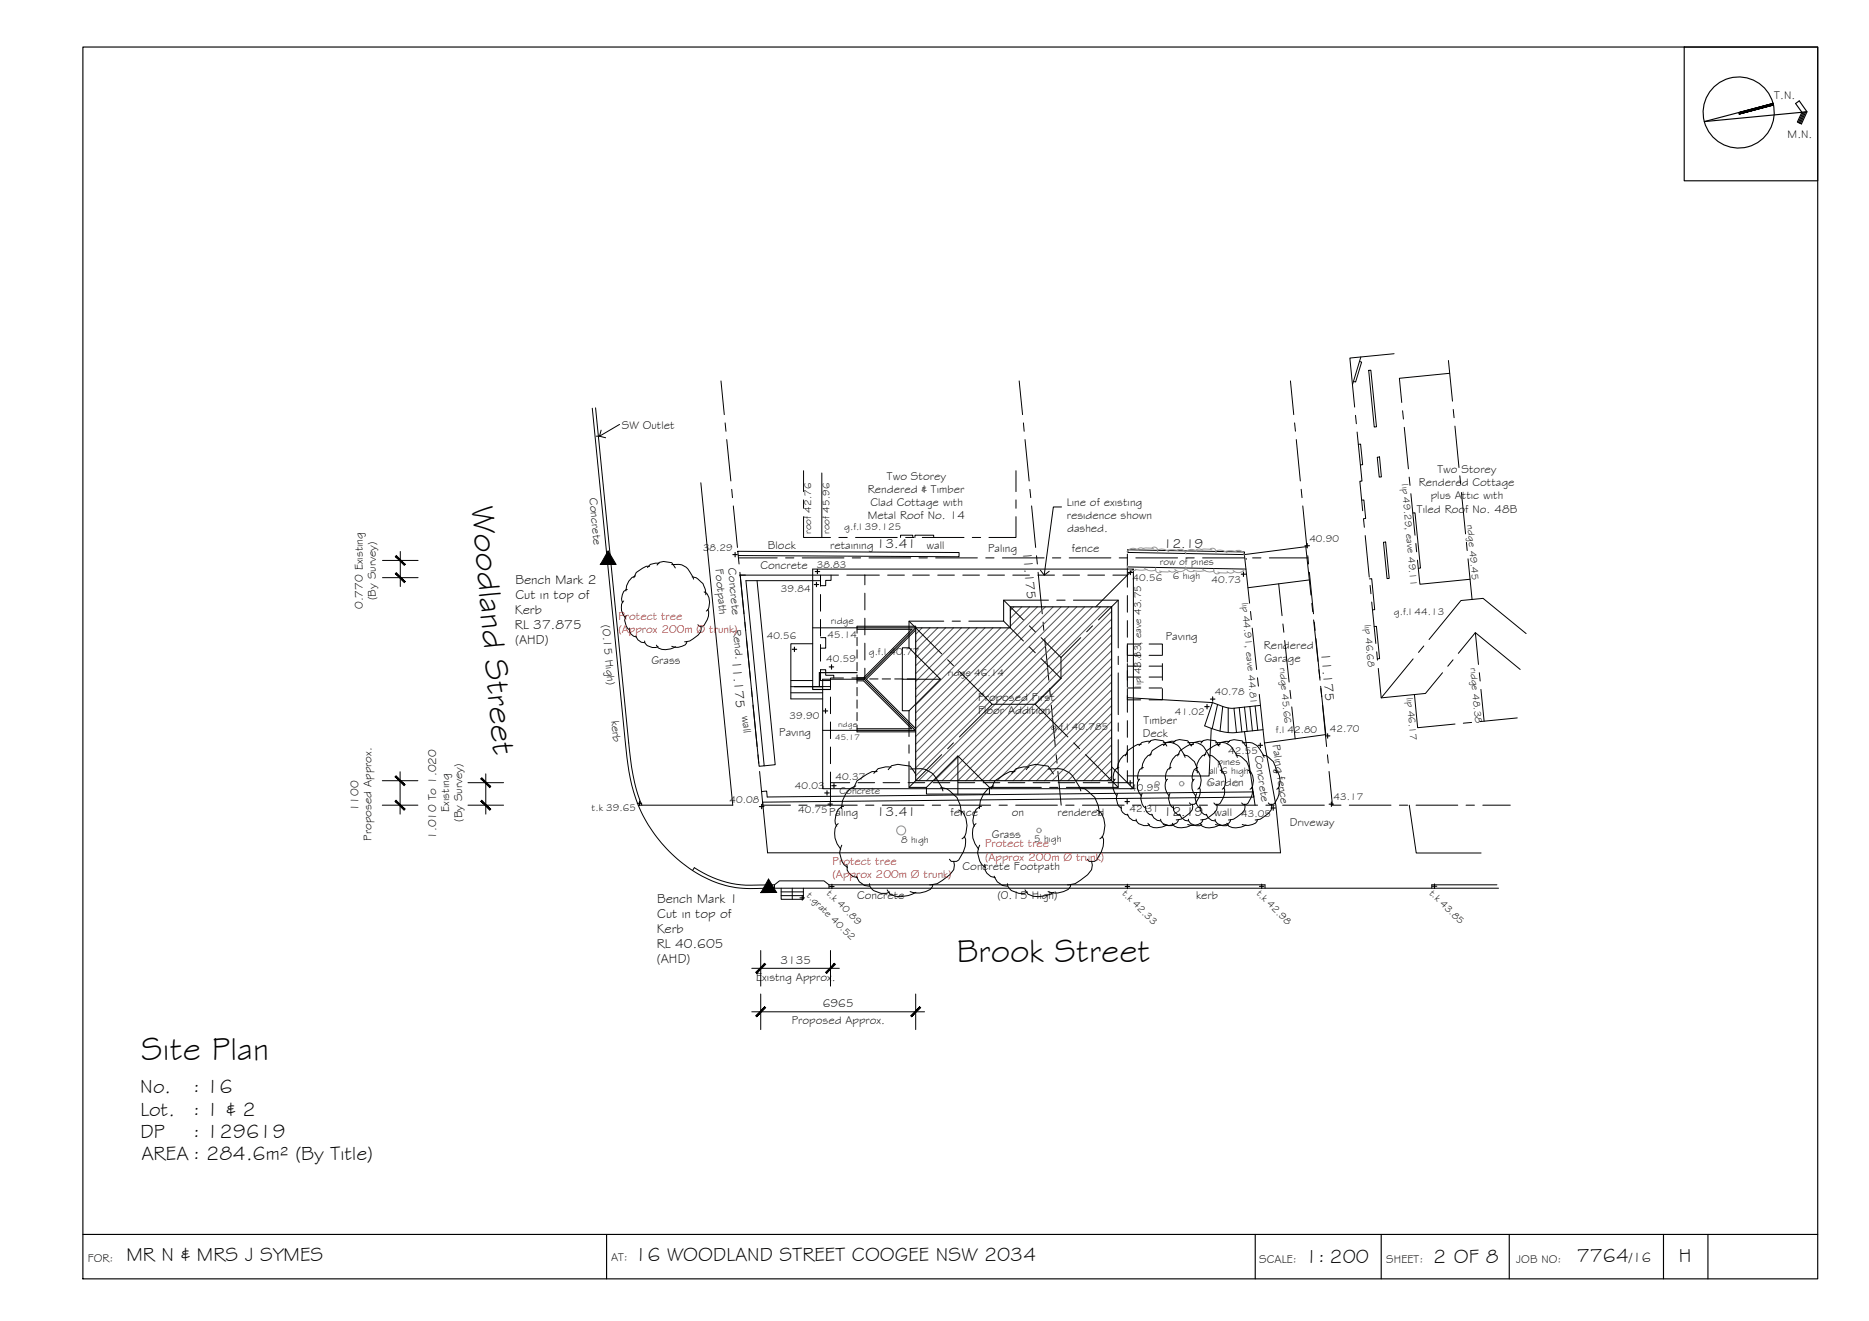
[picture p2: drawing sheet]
<svg xmlns="http://www.w3.org/2000/svg" width="420mm" height="297mm" viewBox="0 0 420 297" stroke-linecap="round" stroke-linejoin="round" font-family="sans-serif">
<!-- layer: BOUNDARY -->
<g fill="none" stroke="#000" stroke-width=".22">
<path d="M162.1 85.7l.7 7.5M163 95.1l.2 1.9M163.4 98.8l.9 9.4M229.1 85.7l.8 7.5M230.1 95.1l.1 1.9M230.4 98.8l1 9.4M290.1 85.7l.7 7.5M291 95.1l.2 1.9M291.4 98.8l.9 9.4M164.5 110l.2 1.9M164.9 113.8l.9 9.3M231.5 110l.2 1.9"/>
<path d="M231.9 113.8l.9 9.3M292.5 110l.2 1.9M292.9 113.8l.9 9.3M166 125l.1 1.8M166 125.4h8.7M166.3 128.7l.9 9.3M167.4 139.9l.2 1.8M176.6 125.4h1.9M180.3 125.4h9.4M191.6 125.4h1.9M195.4 125.4h9.3M206.6 125.4h1.9"/>
<path d="M210.3 125.4h9.4M221.6 125.4h1.9M225.3 125.4h9.4M233 125l.2 1.8M233.4 128.7l.9 9.3M234.5 139.9l.2 1.8M236.6 125.4h1.9M240.4 125.4h9.3M251.6 125.4h1.9M255.3 125.4h9.4M266.6 125.4h1.9M270.3 125.4h9.4"/>
<path d="M281.6 125.4h1.9M285.4 125.4h8.6M294 125l.2 1.8M294.4 128.7l.9 9.3M295.5 139.9l.1 1.8M167.8 143.6l.9 9.3M168.9 154.8l.2 1.9M169.3 158.6l.9 9.3M234.9 143.6l.9 9.3M236 154.8l.1 1.9M236.3 158.6l.9 9.3M295.8 143.6l.9 9.3"/>
<path d="M296.9 154.8l.2 1.9M297.3 158.5l.9 9.4M170.4 169.7l.2 1.9M170.8 173.5l.7 7.6h6.2M237.4 169.7l.2 1.9M237.8 173.5l.8 7.6M298.4 169.7l.2 1.9M298.8 173.5l.7 7.6h2M179.6 181.1h1.8M183.3 181.1h9.4M194.6 181.1h1.9M198.3 181.1h9.4"/>
<path d="M209.6 181.1h1.9M213.3 181.1h9.4M224.6 181.1h1.8M228.3 181.1h9.4M239.6 181.1h1.9M243.3 181.1h9.4M254.6 181.1h1.9M258.3 181.1h9.4M269.6 181.1h1.8M273.3 181.1h9.4M284.6 181.1h1.9M288.3 181.1h9.4"/>
<path d="M303.3 181.1h9.4M314.6 181.1h1.8M318.3 181.1h9.4M329.6 181.1h1.9M333.3 181.1h6.2"/>
</g>
<!-- layer: HATCH -->
<g fill="none" stroke="#545454" stroke-width=".22">
<path d="M227.9 136.5l-.8 .8M229.7 136.5l-2.6 2.5M231.5 136.5l-4.4 4.3M233.2 136.5l-27.3 27.3M235 136.5l-29.1 29.1M236.8 136.5l-30.9 30.9M238.5 136.5l-32.6 32.6M240.3 136.5l-34.4 34.4M242.1 136.5l-36.2 36.2M243.8 136.5l-37.9 37.9M245.6 136.5l-39.1 39M247.4 136.5l-39.1 39"/>
<path d="M249.1 136.5l-39.1 39M249.9 137.5l-38.1 38M249.9 139.2l-36.3 36.3M207.3 141.2l-1.4 1.4M209 141.2l-3.1 3.2M210.8 141.2l-4.9 4.9M212.6 141.2l-6.7 6.7M214.4 141.2l-8.5 8.5M216.1 141.2l-10.2 10.3M217.9 141.2l-12 12M219.7 141.2l-13.8 13.8M221.4 141.2l-15.5 15.6"/>
<path d="M223.2 141.2l-17.3 17.3M225 141.2l-19.1 19.1M226.7 141.2l-20.8 20.9M249.9 141l-34.6 34.5M249.9 142.8l-32.8 32.7M249.9 144.5l-31 31M249.9 146.3l-29.3 29.2M249.9 148.1l-27.5 27.4M249.9 149.8l-25.7 25.7M249.9 151.6l-24 23.9M249.9 153.4l-22.2 22.1M249.9 155.1l-20.4 20.4"/>
<path d="M249.9 156.9l-18.6 18.6M249.9 158.7l-16.9 16.8M249.9 160.4l-15.1 15.1M249.9 162.2l-13.4 13.3M249.9 164l-11.6 11.5M249.9 165.7l-9.8 9.8M249.9 167.5l-8 8M249.9 169.3l-6.3 6.2M249.9 171l-4.5 4.5M249.9 172.8l-2.7 2.7M249.9 174.6l-1 .9"/>
</g>
<!-- layer: BORDER -->
<g fill="none" stroke="#000" stroke-width=".25">
<path d="M18.6 10.6h390v277h-390zM378.6 10.6h30v30.1h-30zM398.6 23.3l-15.5 4 23.1-2.2-1.7-2.4-.8 .6 1.4 1.9-1 2.2 .9 .5 1.2-2.8M398.7 23.6l-7.7 2M405.3 25.2l-1 2.4M405.6 25.2l-1.1 2.5M405.9 25.2l-1.2 2.6M18.6 277.6h390M136.4 277.6v10M282.2 277.6v10M310.5 277.6v10M339.3 277.6v10"/>
<path d="M374 277.6v10M383.9 277.6v10"/>
<circle cx="390.9" cy="25.3" r="8"/>
</g>
<g fill="#000" stroke="#000" stroke-width=".22">
<path d="M390.9 25.3l7.7-2zM390.9 25.4l7.7-2.1 .1 .3z"/>
<path d="M390.9 25.4l.1 .2 7.7-2zM391 25.6l7.7-2z"/>
</g>
<!-- layer: EXISTING -->
<g fill="none" stroke="#000" stroke-width=".22">
<path d="M133.1 91.8l7.5 75.3a42 42 0 0 0 3.6 15.5 31 31 0 0 0 19.7 16.7 33 33 0 0 0 9.5 .4h163.5M133.9 91.7l7.4 75.4a43.6 43.6 0 0 0 3 14M134 98.1h.8M305.4 99.9h.5l.4 4.6h-.5M305.6 81.3l.5 .1-1.4 4.5-.4-.1M307.7 83.3l.5-.1 1.2 12.8h-.5zM157.6 108.6l7.1 72.5h-21.2M306.1 112.5l.5-.1 .4 4.2h-.5M309.6 102.8h.5l.4 4.4-.4 .1zM317.6 115.4l.5-.1 1.2 12.4-.5 .1M165.9 124l49.7 .2v1l-49.6-.3zM166.3 129.3h18.2"/>
<path d="M166.4 129.3l4.3 43 1.1-.1-4.1-41.6h16.8M170.2 130.6l4.1 41.4-2.5 .2M184.5 133.7v3.7M184.5 139.3v3.7M186.8 129.3v1.2h-1.2v1.2h-1.1M188.5 129.3h-4v2.5M190.4 129.3h7.3M194.4 129.3v2.2M194.4 133.4v3.7M194.4 139v3.8M199.5 129.3h3.8M202.4 120.9v-.6h2.8v.6"/>
<path d="M205.2 129.3h3.7M205.7 120.9v-.6h4.2v.6M210.8 129.3h3.8M216.4 129.3h3.8M222 129.3h3.8M227.7 129.3h3.7M233.3 129.3h3.8M238.9 129.3h3.8M244.5 129.3h3.8M250.2 129.3h3.2v2.7M253.4 124.6v4.7M253.4 133.9v3.8"/>
<path d="M253.4 139.5v3.8M253.5 127.5l26.6 .5M253.5 123.6l26.3 .5-.1 .6-26.2-.5zM280.1 125.8h.1M307.9 130.2l.5-.1 .6 7h-.4M311 121.9h.5l.8 8.2h-.5zM177.8 153h4.9M177.8 154.4h7.1M177.8 155.8h7.1M182.7 144.8h-4.9v12.4h7.1M184.5 150.6v2.4h2.2M184.5 144.9v3.8"/>
<path d="M184.5 143.4h1.1v2.3h-1.1M184.5 150.6h1.1v1.2h1.8v.7M186.7 156.7v3.8M189.6 152.5h-2.9v2.3M194.4 150.3v2.2h-2.9M194.4 144.6v3.8M253.4 145.2v3.7M253.4 150.8v3.7M253.4 156.4v3.8M253.5 156.9l19.1 1.1M272.6 158l3 1.1 1.8 .2M272.6 158l-1.8 5.2a13.8 13.8 0 0 0 7.2 1.5"/>
<path d="M273.7 158.4l-1.2 5.4M274.9 158.8l-.6 5.6M276.1 159.2v5.5M278.6 159.1l.6 5.5M279.8 159l.6 5.5M281 158.9l.5 5.4M282.2 158.7l.6 5.5M283.4 158.6l-6 .7 .6 5.4 5.9-.6M308.9 140.9l.5-.1 .7 7.3-.5 .1M186.7 173.6v2.4h4.3M186.7 162.3v3.8M186.7 168v3.7"/>
<path d="M186.7 176v4.2M192.9 176h3.7M198.5 176h3.8M204.1 176h3.8M209.7 176h3.8M215.4 176h3.7M221 176h3.8M226.6 176h3.8M232.2 176h3.8M237.9 176h3.7M243.5 176h3.8M253.4 173.3v2.7h-4.3"/>
<path d="M253.4 162v3.8M253.4 167.7v3.7M272.3 163.8l-.5 10.7h-18.4M279.8 164.5l2.3 16.6M284.3 167.1l2.5 14 1.1 10.7h-115.3l-1.2-11.4 110.5-1.2-.2-1.1-109.2 1.1-.2-1.3-1.1 .1M155.7 195.7l.4-.6a23.7 23.7 0 0 0 16.2 3.9h1.8M174.1 199.7v-.7l1.1-.9h10l1.2 .9v.7M175.6 199.7v2.5h5v-2.5M178.1 199.7v2.5M186.4 199h98v.7M316.8 181.1l1.6 10.7h14.6M336.5 199h-14.6v.7"/>
<path d="M175.6 201.4h5M175.6 200.5h5"/>
</g>
<!-- layer: ROOFPLAN EXIST. -->
<g fill="none" stroke="#000" stroke-width=".22">
<path d="M313.4 79.5l-9.9 1 1 11M304.7 93.4l.2 1.9M305.1 97.1l1.1 11.1h-.5l.6 6.6M305.9 80.3l-1.9 6.2M315.3 92.4l.2 1.8M315.7 96.1l.9 9.3M325.6 81.1l.9 9.1M325.9 83.9l-11.3 1.2 .5 5.4M326.7 92.1l.2 1.8M327.1 95.8l.9 9.3M180.6 116.2v4.7h6.1M180.6 105.8v4.7"/>
<path d="M180.6 112.4v1.9M184.7 106.4v14.5M228.4 116.2v4.7h-6.1M228.4 105.8v4.7M228.4 112.4v1.9M306.5 116.7l.2 1.9M316.8 107.3l.2 1.8M317.2 111l.9 9.3M328.2 107l.2 1.9M328.5 110.7l1 9.4M188.6 120.9h1.9M192.3 120.9h9.4"/>
<path d="M203.6 120.9h1.9M207.3 120.9h9.4M218.6 120.9h1.9M254.8 128l-8.5 8.5M281.1 137.5l.2 1.9M287.5 131.3l.7 7.1M294.4 130.4l-13.8 1.8M294.7 133.8l-1.2-10.9-13.8 1.8 1.2 10.9M294.9 135.7l.2 1.8M295.3 139.4l1 9.3M306.9 120.4l.9 9.4M308 131.6l.2 1.9"/>
<path d="M308.4 135.4l.9 9.3M318.3 122.2l.2 1.9M318.7 126l.5 5.4 11.3-1.1M329.7 121.9l.1 1.9M330 125.7l.9 9.1M182.7 141.2h10v1.2M186.7 154.4h-4v-26.4h72.1v49.3M192.7 152.7h-7.8v24.6h69.9M192.7 143.3v1.9M192.7 146.1v1.9M192.7 148.9v1.9M192.7 151.8v1.8"/>
<path d="M192.7 154.6v1.9M192.7 157.4v1.9M192.7 152.7h1.9M195.5 152.7h1.9M198.3 152.7h1.9M201.1 152.7h1.9M203.9 152.7h2M281.5 141.2l1 9.4M282.7 152.4l.2 1.9M288.4 140.3l.2 1.9M288.8 144l1 9.4M290 155.2l.2 1.9"/>
<path d="M290.4 159l.8 7.1M296.5 150.6l.2 1.9M296.9 154.3l1.2 10.9-13.8 1.9-1.2-11M309.5 146.6l.2 1.8M309.8 150.3l.7 6.6 9.9-1 3.9-4.6M317.7 148.2l-7.2 8.7M318 156.2l.7 7.4 8.4-.8M320.1 145.3l-1.2 1.4M326.7 148.4l-1.2 1.4M327.8 146.9l3.9-4.6 10 8.2M331.7 142.3l.7 7.1M332.6 151.3l.1 1.8"/>
<path d="M332.9 155l.7 7.2M343.1 142.5l-9.7-8-5 .5-7.1 8.8M192.7 160.2v1.9M192.7 163v1.2h-7.8M249.9 172.4l4.9 4.9M330.8 162.4l-1.8 .2M341.1 161.4l-8.4 .9"/>
</g>
<!-- layer: ROOFPLAN NEW -->
<g fill="none" stroke="#000" stroke-width=".22">
<path d="M204.4 139.7l7.3 7.3M212.2 139.7h-7.8v6M214 139.7h1.9M225.6 135l4.5 4.4M225.6 139.7l4.5 4.4M235.7 135h-10.1v4.7h-7.8M237.6 135h1.8M241.3 135h10.1v10.7M251.4 135l-4.5 4.4M204.4 145.7l7 7h-8.6M204.4 145.7h-1.6v14.1h1.6M204.4 159.8v5.8"/>
<path d="M211.4 152.7l-7 7.1M213 148.4l1.3 1.3M215.7 151l7.3 7.4-7.3 7.3M231.4 140.7l1.3 1.4M231.4 145.5l1.3 1.3M232.7 158.4l7.4 7.3M234 143.4l4.5 4.4M234 148.1l4.5 4.5M238.5 152.6l-5.8 5.8h-9.7M238.5 147.8v4.8M243 143.4l-4.5 4.4M245.6 140.7l-1.3 1.4"/>
<path d="M251.4 147.6v1.8M251.4 151.3v9.4M204.4 171.3v5.8h3.9M204.4 167.5v1.9M208.3 177.1l7-7.1 7.1 7.1M208.3 177.1v1.5h14.1v-1.5M211.7 169.7l-7.3 7.4M214.3 167l-1.3 1.4M215.3 170v8.6M222.4 177.1h11.7M236 177.1h1.8M241.4 167l1.3 1.4"/>
<path d="M244 169.7l7.4 7.4M251.4 166.3v10.8h-11.7M251.4 162.6v1.8"/>
</g>
<!-- layer: NEWWORK -->
<path d="M182.7 154.4v.6h4M192.7 151.2h-8.5v3.2M192.7 141.2h13.2l-11.6 11.5M192.7 152.7h1.6M194.3 152.7l11.4 11.5h-13M205.9 141.2h21.2v-4.7h22.8v39h-44z" fill="none" stroke="#000" stroke-width=".25"/>
<path d="M192.7 141.5h12.3l-10.9 10.9h-1.4M192.7 141.2v-.4h13.2v.4M192.7 153.1h1.4l10.8 10.8h-12.2M205.9 141.7l-11.1 11 11.1 11.1M192.7 164.2v.4h13.2" fill="none" stroke="#000" stroke-width=".22"/>
<!-- layer: 0 -->
<path d="M135.1 96.7l-.3 1.4 1.4 .3M139.3 95.4l-4.5 2.7M238.6 114h-1.8l-2.1 15.3M233.9 128.2l.8 1.1 1.2-.8" fill="none" stroke="#000" stroke-width=".22"/>
<!-- layer: DIMENSION -->
<g fill="none" stroke="#000" stroke-width=".22">
<path d="M86 129.9h8M86 126h8M90 124v7.9M85.9 175.5h8M89.9 173.5v9.6M105.2 176h8M109.2 174v9.1M85.9 181.1h8M105.2 181.1h8M169 217.7h19.7M171 213.7v8M186.7 213.7v8"/>
<path d="M169 227.5h38.8M171 223.5v8M205.9 223.5v8"/>
</g>
<!-- layer: 0 -->
<g fill="#000" stroke="#000" stroke-width=".22">
<path d="M88.9 129l2.2 1.8-2-2zM88.9 129l2.2 1.8-.2 .2z"/>
<path d="M88.9 125.1l2 2 .2-.2zM88.9 125.1l.2-.2 2 2z"/>
<path d="M89 180l-.2 .2 2.2 1.7zM88.8 180.2l2.2 1.7-.2 .3z"/>
<path d="M88.8 174.7l2 1.9 .2-.2zM88.8 174.7l.2-.3 2 2z"/>
<path d="M108.3 180l-.2 .2 2.2 1.7zM108.1 180.2l2.2 1.7-.2 .3z"/>
<path d="M108.1 175.1l2 2 .2-.2zM108.3 174.9l2 2-2.2-1.8z"/>
<path d="M171.9 216.6l-2 2 .2 .3zM171.9 216.6l.2 .2-2 2.1z"/>
<path d="M187.6 216.6l-1.8 2.3 2-2.1zM187.6 216.6l-1.8 2.3-.2-.3z"/>
<path d="M171.9 226.4l-1.8 2.2 2-2zM171.9 226.4l-1.8 2.2-.2-.2z"/>
<path d="M204.7 228.4l.2 .2 1.8-2.2zM206.7 226.4l.3 .2-2.1 2z"/>
</g>
<!-- layer: 0.13 -->
<g fill="none" stroke="#000" stroke-width=".22">
<path d="M140.2 135.1a2.31 2.31 0 0 0-.1 3.1l.5 .8M140.8 138.4a2.44 2.44 0 0 0 .8 3.3M141 132.6a1.48 1.48 0 0 0-1.1 1.1l-.2 1 .3 .8M142.9 129.5a3.5 3.5 0 0 0-2.2 3.4M146 127.3h-.7l-2.3 1.4-.5 1.2M147.7 127.1l.5-.6 1-.2 1.8 .2 .8 1.2M148.2 126.7a2.65 2.65 0 0 0-2.7 .9M151 127a3.4 3.4 0 0 1 4.1 1.6l.8 1.6M155.6 129.7a3.6 3.6 0 0 1 3.1 3.8v.2M158.3 133.1a2.33 2.33 0 0 1 1.2 2.3l-.3 1.7-.4 .3M159.1 137a3.3 3.3 0 0 1-1.1 3.8h-.9l-.2-.3M141.5 141.2a1.68 1.68 0 0 0 1.6 2"/>
<path d="M142.9 143a2.03 2.03 0 0 0 2 1.5M144.9 144.1l.1 .4a2.2 2.2 0 0 0 2.9 .9M147.6 145.1a1.67 1.67 0 0 0 2 1l1.1-.2 1.2-.5M154.4 144.2v.4a2.89 2.89 0 0 1-3.4 .7M157.5 140.8v1.2a5.5 5.5 0 0 1-3.4 2.3h-.2M253.4 154.8v2.6h3M253.4 149.2v3.8M253.6 154.7h2.8M253.6 152.2h2.8M253.6 149.8h2.8M253.6 147.4h2.8M256.4 144.8h-3v2.6"/>
<path d="M258.3 144.8h3v2.6M258.3 154.7h2.9M258.3 152.2h2.9M258.3 149.8h2.9M258.3 147.4h2.9M261.3 154.8v2.6h-3M261.3 149.2v3.8M192.4 176.7a5.2 5.2 0 0 0-3.2 5.1M197.2 173.5h-1.2l-3.4 2.1-.8 1.8M199.7 173.1l.7-.9 1.5-.3 2.7 .4 1.2 1.7M200.3 172.5l-1.2-.1-1.7 .4-1 1.1M204.6 172.9a5.1 5.1 0 0 1 6.1 2.4l1 1.8 .3 .8"/>
<path d="M211.5 177.1l1.4 .3a6.3 6.3 0 0 1 3.2 5.7M223.4 176.7a5.2 5.2 0 0 0-3.2 5.1M228.2 173.5h-1.2l-3.4 2.1-.8 1.8M230.7 173.1l.7-.9 1.5-.3 2.7 .4 1.2 1.7M231.3 172.5l-1.2-.1-1.7 .4-1 1.1M235.6 172.9a5.1 5.1 0 0 1 6.1 2.4l1 1.8 .3 .8M242.5 177.1l1.4 .3 2.2 1.9 .8 2.1 .2 1.7M250.7 175.2a2.94 2.94 0 0 0 .4 3.8M251.3 178.4a2.49 2.49 0 0 0 .8 3.4M251.5 172.6a1.79 1.79 0 0 0-1.3 2.1l.3 .9M253.4 169.5a3.5 3.5 0 0 0-2.2 3.4M256.2 175.2a2.94 2.94 0 0 0 .4 3.8"/>
<path d="M256.5 167.4h-.7l-2.3 1.4-.5 1.2M256.8 178.4a2.49 2.49 0 0 0 .8 3.4M257 172.6a1.82 1.82 0 0 0-1.3 2.1l.3 .9M258.2 167.1l.5-.6 1-.2 1.8 .3 .8 1.2M258.6 166.7a2.5 2.5 0 0 0-2.5 1M258.9 169.5a3.5 3.5 0 0 0-2.2 3.4M261.5 167a3.4 3.4 0 0 1 4 1.6l.9 1.7M262.1 167.4h-.8l-2.3 1.4-.5 1.2M262.5 175.2a2.28 2.28 0 0 0-.2 3l.5 .8M263 178.4a2.49 2.49 0 0 0 .9 3.4M263.3 172.6a1.88 1.88 0 0 0-1.3 2.1l.2 .9M263.7 167.1l.5-.6 1-.2 1.8 .3 .8 1.2"/>
<path d="M264.1 166.7a2.5 2.5 0 0 0-2.5 1M265.1 169.5a3.4 3.4 0 0 0-2.1 3.4M266.1 169.7a3.9 3.9 0 0 1 3.1 4.1M267 167a3.4 3.4 0 0 1 4 1.6l.9 1.7M268.3 167.4h-.8l-2.2 1.4-.6 1.2M268.5 175.2a2.06 2.06 0 0 0-.5 2.2l.3 .8 .5 .8M268.8 173.2a2.62 2.62 0 0 1 1.1 3.4l-.3 .6-.3 .3M269 178.4a2.44 2.44 0 0 0 .9 3.4M269.3 172.6a1.48 1.48 0 0 0-1.2 1.2l-.1 .9 .3 .9M269.6 177.1a3.4 3.4 0 0 1-1.1 3.8h-.8l-.3-.4M270 167.1l.5-.6 .9-.2 1.8 .3 .9 1.2M270.4 166.7a2.5 2.5 0 0 0-2.6 1"/>
<path d="M271.1 169.6a3.5 3.5 0 0 0-2.1 3.3M271.6 169.7a3.7 3.7 0 0 1 3.1 3.8v.3M273.2 167a3.4 3.4 0 0 1 4.1 1.6l.9 1.7M274.3 173.2a2.63 2.63 0 0 1 1.1 3.4l-.2 .6-.4 .3M274.3 167.4h-.8l-2.2 1.4-.6 1.2M275.1 177.1a3.3 3.3 0 0 1-1.1 3.8h-.9l-.2-.4M276 167.1l.4-.6 1-.2 1.9 .3 .8 1.2M276.4 166.7a2.67 2.67 0 0 0-2.6 1M277.8 169.8a3.9 3.9 0 0 1 3.1 4M279.3 167a3.4 3.4 0 0 1 4 1.6l.9 1.7M280.5 173.2a2.63 2.63 0 0 1 1.1 3.4l-.2 .6-.4 .3M281.3 177.1a3.3 3.3 0 0 1-1.1 3.8h-.8l-.3-.4"/>
<path d="M283.8 169.8a3.6 3.6 0 0 1 3.1 3.7v.3M286.5 173.2a2.33 2.33 0 0 1 1.3 2.3l-.2 1.1-.2 .6-.4 .3M287.3 177.1a3.3 3.3 0 0 1-1.1 3.8h-.8l-.3-.4M188.4 185.2a3.1 3.1 0 0 0-.7 3.2l.5 1.3 .8 1.3M189.2 190a3.7 3.7 0 0 0 1.3 5.1M189.6 181.3h-.4l-.8 .7a3.5 3.5 0 0 0-.3 3.8M190.4 194.3v.5a2.32 2.32 0 0 0 2.3 2.5M192.5 197a3.1 3.1 0 0 0 3 2.3M195.5 198.7v.6a3.3 3.3 0 0 0 4.5 1.3M209.7 198.9l-.1 .5-.5 .6a5 5 0 0 1-4.5 .5M214.4 193.7l.2 .8-.2 1.1-.9 1.1-2.8 2-1.7 .3M215.5 182.1l.9 .5a5.4 5.4 0 0 1 .4 5.6l-.5 .4"/>
<path d="M216.8 188a4 4 0 0 1-.2 3.5l-1.1 1.9-.5 .3h-1.2l-.4-.5M219.4 185.2a3.1 3.1 0 0 0-.7 3.2l.5 1.3 .8 1.3M220.2 190a3.7 3.7 0 0 0 1.3 5.1M220.6 181.3h-.4l-.8 .7-.4 1.1-.3 1.4 .1 .6 .3 .7M221.4 194.3l.1 .5a2.28 2.28 0 0 0 2.2 2.5M223.5 197a3.1 3.1 0 0 0 3 2.3M226.5 198.7l.1 .6a3.2 3.2 0 0 0 4.4 1.3M240.7 198.9l-.1 .5-.5 .6a5 5 0 0 1-4.5 .5M245.4 193.7l.2 .8-.2 1.1-.9 1.1-2.8 2-1.7 .3M246.5 182.1l.9 .5a5.5 5.5 0 0 1 .4 5.6l-.5 .4M247.7 188a3.8 3.8 0 0 1-.1 3.5l-1.1 1.9-.5 .3h-1.2l-.4-.5M252 181.3a1.63 1.63 0 0 0 1.6 2"/>
<path d="M253.4 183.1a2.03 2.03 0 0 0 2 1.5M255.4 184.2l.1 .4a2.14 2.14 0 0 0 2.9 .8M257.5 181.3a1.68 1.68 0 0 0 1.6 2M258 185.1a1.67 1.67 0 0 0 2.1 1l1.1-.1 1.2-.5M258.9 183.1a2.08 2.08 0 0 0 2 1.5M260.9 184.2l.1 .4a2.17 2.17 0 0 0 2.9 .8M263.6 185.1a1.63 1.63 0 0 0 2 1l1.1-.1 1.2-.5M263.8 181.3a1.66 1.66 0 0 0 1.5 2M264.9 184.3l-.1 .3a2.89 2.89 0 0 1-3.3 .8M265.2 183.1a2.08 2.08 0 0 0 2 1.5M267.2 184.2v.4a2.17 2.17 0 0 0 3 .8M268 180.9l.1 .5-.1 .7a5 5 0 0 1-3.6 2.3"/>
<path d="M269.8 181.3a1.69 1.69 0 0 0 1.5 2M269.8 185.1a1.7 1.7 0 0 0 2.1 1.1l1.1-.2 1.1-.5M270.4 184.3l-.1 .3a2.95 2.95 0 0 1-3.3 .8M271.2 183.1a2.1 2.1 0 0 0 2 1.5M273.2 184.2v.4a2.18 2.18 0 0 0 3 .9M273.5 180.9v1.2a5.3 5.3 0 0 1-3.4 2.3h-.2M275.8 185.1a1.65 1.65 0 0 0 2 1.1l1.2-.2 1.1-.5M276.7 184.3l-.1 .3a2.95 2.95 0 0 1-3.4 .8M279.8 180.9v1.2a5.6 5.6 0 0 1-3.4 2.3h-.2M282.6 184.3v.4a2.99 2.99 0 0 1-3.3 .7M285.8 180.9v1.2a5.6 5.6 0 0 1-3.4 2.3h-.2M199.4 200.1l.7 1a6 6 0 0 0 5.8-.4"/>
<path d="M230.4 200.1l.7 1a6 6 0 0 0 5.8-.4"/>
</g>
<!-- layer: HGTS_11 -->
<g fill="none" stroke="#000" stroke-width=".25">
<path d="M164.7 124.7h1M165.3 124.2v1M183 131.4h1M183.3 128.5h1M183.5 130.9v1M183.8 128v1M253.6 128.7h1M254.1 128.2v1M279 129.1h1M279.5 128.6v1M293.4 122.7h1M293.9 122.2v1"/>
<path d="M178.1 146h1M178.6 145.5v1M185.1 159.9h1M185.6 159.4v1M186.4 150h1M186.9 149.5v1M270.8 158.9h1M271.3 158.4v1M272.1 157.2h1M272.6 156.7v1M185.4 178.3h1M185.9 177.8v1"/>
<path d="M187 176.7h1M187.5 176.2v1M253.4 179.7v1.1M253.6 176h1M254.1 175.5v1M282.8 167.6h1M283.3 167.1v1M298 165.5h1M298.5 165v1M143.3 180.6h1M143.8 180.1v1M170.7 181.4h1"/>
<path d="M171.2 180.9v1M186.1 180.8h1M186.5 199.3h1M186.6 180.3v1M187 198.8v1M252.9 180.2h1M252.9 199.3h1M253.4 198.8v1M283.1 199.3h1M283.6 198.8v1M285.7 181.7h1M286.2 181.2v1"/>
<path d="M298.8 180.8h1M299.3 180.3v1M322 199.3h1M322.5 198.8v1M179.8 201.9h1M180.3 201.4v1"/>
</g>
<!-- layer: TEXT -->
<g fill="#000" stroke="#000" stroke-width=".22">
<path d="M136.7 123.9l1.8 3h-3.5zM135 126.9h3.5z"/>
<path d="M172.8 197.7l1.8 3h-3.5zM171.1 200.7h3.5z"/>
</g>
<!-- layer: 0.13 -->
<g fill="none" stroke="#989898" stroke-width=".22">
<path d="M253.4 127.2a1.32 1.32 0 0 0 2 .9M255.2 128l1.3 .2 1.4-.2M255.9 123.8a1.62 1.62 0 0 0-2.6 .3M256.9 123.3l1-.1 1.5 .2M257.2 127.7a2.34 2.34 0 0 0 2.7 .4M257.3 123.5a1.09 1.09 0 0 0-1.7 .1M259 123.2a.79 .79 0 0 1 1 0 .79 .79 0 0 1 .2 .9M259.8 127.7a.79 .79 0 0 0 .3 .9 .79 .79 0 0 0 .9 0M260.1 123.7a2.34 2.34 0 0 1 2.7 .4M260.7 128.4l1.4 .2 1-.1M262.1 123.8l1.4-.2 1.4 .2M264.4 128.2a1.09 1.09 0 0 1-1.6 .1"/>
<path d="M264.6 123.7a1.32 1.32 0 0 1 2 .9M266.5 127.5a1.32 1.32 0 0 0 2 .9M266.7 127.8a1.62 1.62 0 0 1-2.6 .2M268.2 128.3l1.4 .2 1.4-.2M269 124a1.62 1.62 0 0 0-2.5 .3M270 123.6l1-.2 1.5 .2M270.3 128a2.34 2.34 0 0 0 2.7 .4M270.4 123.8a1.09 1.09 0 0 0-1.7 0M272.1 123.5a.79 .79 0 0 1 1-.1 .79 .79 0 0 1 .2 1M272.9 127.9a.79 .79 0 0 0 .2 1 .79 .79 0 0 0 1 0M273.2 123.9a2.34 2.34 0 0 1 2.7 .4M273.8 128.6l1.4 .3 1-.2"/>
<path d="M275.2 124l1.4-.2 1.4 .3M277.5 128.5a1.09 1.09 0 0 1-1.6 0M277.7 123.9a1.32 1.32 0 0 1 2 .9M279.8 128a1.62 1.62 0 0 1-2.6 .3"/>
</g>
<!-- layer: VEGSPREAD -->
<g fill="none" stroke="#989898" stroke-width=".25">
<circle cx="260.1" cy="176.2" r=".5"/>
<circle cx="265.6" cy="176.2" r=".5"/>
<circle cx="271.9" cy="176.2" r=".5"/>
<circle cx="277.9" cy="176.2" r=".5"/>
<circle cx="202.6" cy="186.7" r="1.01"/>
<circle cx="233.6" cy="186.7" r=".5"/>
</g>
<g font-size="7.5">
<text x="106" y="114" transform="rotate(85 106 114)">Woodland Street</text>
<text x="215.1" y="216.2">Brook Street</text>
<text x="31.7" y="238.3">Site Plan</text>
</g>
<g font-size="4.5">
<text x="31.5" y="245.9">No.</text>
<text x="43.4" y="245.9">: 16</text>
<text x="31.6" y="250.9">Lot.</text>
<text x="43.4" y="250.9">: 1 &amp; 2</text>
<text x="31.6" y="255.9">DP</text>
<text x="43.4" y="255.9">: 129619</text>
<text x="31.8" y="260.9">AREA : 284.6m² (By Title)</text>
<text x="28.4" y="283.6">MR N &amp; MRS J SYMES</text>
<text x="142.6" y="283.6">16 WOODLAND STREET COOGEE NSW 2034</text>
<text x="293.4" y="283.9">1: 200</text>
<text x="322.2" y="283.9">2 OF 8</text>
<text x="354.4" y="283.8">7764</text>
<text x="377.4" y="283.7">H</text>
</g>
<text font-size="3.2" x="366.2" y="283.8">/16</text>
<g font-size="3">
<text x="197.1" y="123.3">13.41</text>
<text x="230" y="124" transform="rotate(85 230 124)">11.175</text>
<text x="261.6" y="123.3">12.19</text>
<text x="115.9" y="131.4">Bench Mark 2</text>
<text x="115.9" y="134.7">Cut in top of</text>
<text x="115.8" y="138.1">Kerb</text>
<text x="115.8" y="141.4">RL 37.875</text>
<text x="115.8" y="144.7">(AHD)</text>
<text x="164.6" y="148.5" transform="rotate(85 164.6 148.5)">11.175</text>
<text x="297" y="146.9" transform="rotate(85 297 146.9)">11.175</text>
<text x="197.1" y="183.4">13.41</text>
<text x="261.6" y="183.4">12.19</text>
<text x="147.7" y="203.1">Bench Mark 1</text>
<text x="147.6" y="209.8">Kerb</text>
<text x="147.8" y="206.4">Cut in top of</text>
<text x="147.6" y="213.1">RL 40.605</text>
<text x="147.7" y="216.4">(AHD)</text>
</g>
<g font-size="2.6">
<text x="398.9" y="22.2">T.N.</text>
<text x="401.9" y="31">M.N.</text>
<text x="139.8" y="96.4">SW Outlet</text>
<text x="199.4" y="108">Two Storey</text>
<text x="323.1" y="106.5">Two Storey</text>
<text x="132.5" y="112" transform="rotate(85 132.5 112)">Concrete</text>
<text x="195.1" y="110.9">Rendered &amp; Timber</text>
<text x="195.7" y="113.8">Clad Cottage with</text>
<text x="239.8" y="113.8">Line of existing</text>
<text x="319" y="109.4">Rendered Cottage</text>
<text x="321.6" y="112.3">plus Attic with</text>
<text x="195.1" y="116.8">Metal Roof No. 14</text>
<text x="239.8" y="116.7">residence shown</text>
<text x="239.9" y="119.6">dashed.</text>
<text x="318.5" y="115.2">Tiled Roof No. 48B</text>
<text x="172.6" y="123.5">Block</text>
<text x="186.6" y="123.5">retaining</text>
<text x="208.3" y="123.5">wall</text>
<text x="222.1" y="124.2">Paling</text>
<text x="240.9" y="124.2">fence</text>
<text x="160.8" y="127.9" transform="rotate(85 160.8 127.9)">Footpath</text>
<text x="163.7" y="127.8" transform="rotate(85 163.7 127.8)">Concrete</text>
<text x="170.9" y="127.9">Concrete</text>
<text x="81.6" y="137" transform="rotate(-90 81.6 137)">0.770 Existing</text>
<text x="84.5" y="134.9" transform="rotate(-90 84.5 134.9)">(By Survey)</text>
<text x="135.4" y="140.6" transform="rotate(85 135.4 140.6)">(0.15 High)</text>
<text x="164.9" y="141.7" transform="rotate(85 164.9 141.7)">Rend.</text>
<text x="146.4" y="149.2">Grass</text>
<text x="262.1" y="144">Paving</text>
<text x="284.1" y="146">Rendered</text>
<text x="284.2" y="148.9">Garage</text>
<text x="166.8" y="160.9" transform="rotate(85 166.8 160.9)">wall</text>
<text x="219.9" y="160.5">Floor Addition</text>
<text x="219.9" y="157.6">Proposed First</text>
<text x="137.5" y="162" transform="rotate(85 137.5 162)">kerb</text>
<text x="175.2" y="165.6">Paving</text>
<text x="256.9" y="165.6">Deck</text>
<text x="257.1" y="162.7">Timber</text>
<text x="286.1" y="167.4" transform="rotate(82 286.1 167.4)">Paling fence</text>
<text x="282.1" y="169.9" transform="rotate(82 282.1 169.9)">Concrete</text>
<text x="271.4" y="176.7">Garden</text>
<text x="80.6" y="182.4" transform="rotate(-90 80.6 182.4)">1100</text>
<text x="101" y="182.5" transform="rotate(-90 101 182.5)">Existing</text>
<text x="103.9" y="184.8" transform="rotate(-90 103.9 184.8)">(By Survey)</text>
<text x="186.4" y="183.4">Paling</text>
<text x="213.7" y="183.4">fence</text>
<text x="227.4" y="183.4">on</text>
<text x="237.8" y="183.4">rendered</text>
<text x="273" y="183.4">wall</text>
<text x="289.9" y="185.8">Driveway</text>
<text x="83.5" y="189.1" transform="rotate(-90 83.5 189.1)">Proposed Approx.</text>
<text x="98" y="188.7" transform="rotate(-90 98 188.7)">1.010 To 1.020</text>
<text x="223" y="188.5">Grass</text>
<text x="216.4" y="195.6">Concrete Footpath</text>
<text x="192.7" y="202.2">Concrete</text>
<text x="224.2" y="202.2">(0.15 High)</text>
<text x="268.9" y="202.2">kerb</text>
<text x="170" y="220.5">Existng Approx.</text>
<text x="175.4" y="216.7">3135</text>
<text x="185" y="226.4">6965</text>
<text x="178" y="230.3">Proposed Approx.</text>
<text x="19.8" y="283.8">FOR:</text>
<text x="137.4" y="283.6">AT:</text>
<text x="283.1" y="283.9">SCALE:</text>
<text x="311.6" y="283.9">SHEET:</text>
<text x="340.9" y="283.9">JOB NO:</text>
</g>
<g font-size="2.6" fill="#f00">
<text x="139" y="139.4">Protect tree</text>
<text x="139" y="142.4">(Approx 200m Ø trunk)</text>
<text x="221.5" y="190.5">Protect tree</text>
<text x="187.2" y="194.4">Protect tree</text>
<text x="187.2" y="197.4">(Approx 200m Ø trunk)</text>
<text x="221.5" y="193.5">(Approx 200m Ø trunk)</text>
</g>
<g font-size="2.2">
<text x="315.1" y="108.9" transform="rotate(85 315.1 108.9)">lip 49.29, eave 49.11</text>
<text x="189.8" y="119.3">g.f.l 39.125</text>
<text x="329.8" y="118" transform="rotate(85 329.8 118)">ridge 49.45</text>
<text x="158" y="123.9">38.29</text>
<text x="182.4" y="120.1" transform="rotate(-90 182.4 120.1)">roof 42.76</text>
<text x="186.5" y="120.1" transform="rotate(-90 186.5 120.1)">roof 45.96</text>
<text x="294.4" y="121.9">40.90</text>
<text x="183.6" y="127.7">38.83</text>
<text x="254.6" y="130.6">40.56</text>
<text x="260.7" y="127.1">row of pines</text>
<text x="263.7" y="130.3">6 high</text>
<text x="272.3" y="131">40.73</text>
<text x="175.6" y="133.1">39.84</text>
<text x="279.2" y="135.5" transform="rotate(85 279.2 135.5)">lip 44.91, eave 44.81</text>
<text x="172.4" y="143.7">40.56</text>
<text x="186" y="143.4">45.14</text>
<text x="186.8" y="140.4">ridge</text>
<text x="306.7" y="140.5" transform="rotate(85 306.7 140.5)">lip 46.68</text>
<text x="313.4" y="138.3">g.f.l 44.13</text>
<text x="185.7" y="148.9">40.59</text>
<text x="195.3" y="147.4">g.f.l 40.77</text>
<text x="213.1" y="152.1">ridge 46.14</text>
<text x="256.5" y="154.6" transform="rotate(-90 256.5 154.6)">lip 43.83, eave 43.75</text>
<text x="287.7" y="150.2" transform="rotate(85 287.7 150.2)">ridge 45.66</text>
<text x="330.5" y="150.2" transform="rotate(85 330.5 150.2)">ridge 48.38</text>
<text x="177.5" y="161.6">39.90</text>
<text x="264.1" y="160.8">41.02</text>
<text x="273.1" y="156.4">40.78</text>
<text x="316.2" y="156.9" transform="rotate(85 316.2 156.9)">lip 46.17</text>
<text x="236.3" y="164.2">g.f.l 40.785</text>
<text x="286.8" y="164.9">f.l 42.80</text>
<text x="298.9" y="164.6">42.70</text>
<text x="273.7" y="172">pines</text>
<text x="276.1" y="169.5">42.55</text>
<text x="178.7" y="177.5">40.03</text>
<text x="187.8" y="175.5">40.37</text>
<text x="188.8" y="178.5">Concrete</text>
<text x="254.1" y="177.9">40.95</text>
<text x="271.8" y="174">all 6 high</text>
<text x="299.8" y="180">43.17</text>
<text x="133" y="182.3">t.k 39.65</text>
<text x="164" y="180.5">40.08</text>
<text x="179.4" y="182.7">40.75</text>
<text x="253.9" y="182.7">42.31</text>
<text x="279" y="183.6">43.05</text>
<text x="202.6" y="189.6">8 high</text>
<text x="232.5" y="189.4">5 high</text>
<text x="181.3" y="201.4" transform="rotate(45 181.3 201.4)">t.grate 40.52</text>
<text x="185.7" y="201" transform="rotate(45 185.7 201)">t.k 40.89</text>
<text x="252.2" y="201" transform="rotate(45 252.2 201)">t.k 42.33</text>
<text x="282.4" y="201" transform="rotate(45 282.4 201)">t.k 42.98</text>
<text x="321.2" y="200.9" transform="rotate(45 321.2 200.9)">t.k 43.85</text>
</g>
<g font-size="1.9">
<text x="187.8" y="166.4">45.17</text>
<text x="188.4" y="163.4">ridge</text>
</g>
</svg>
